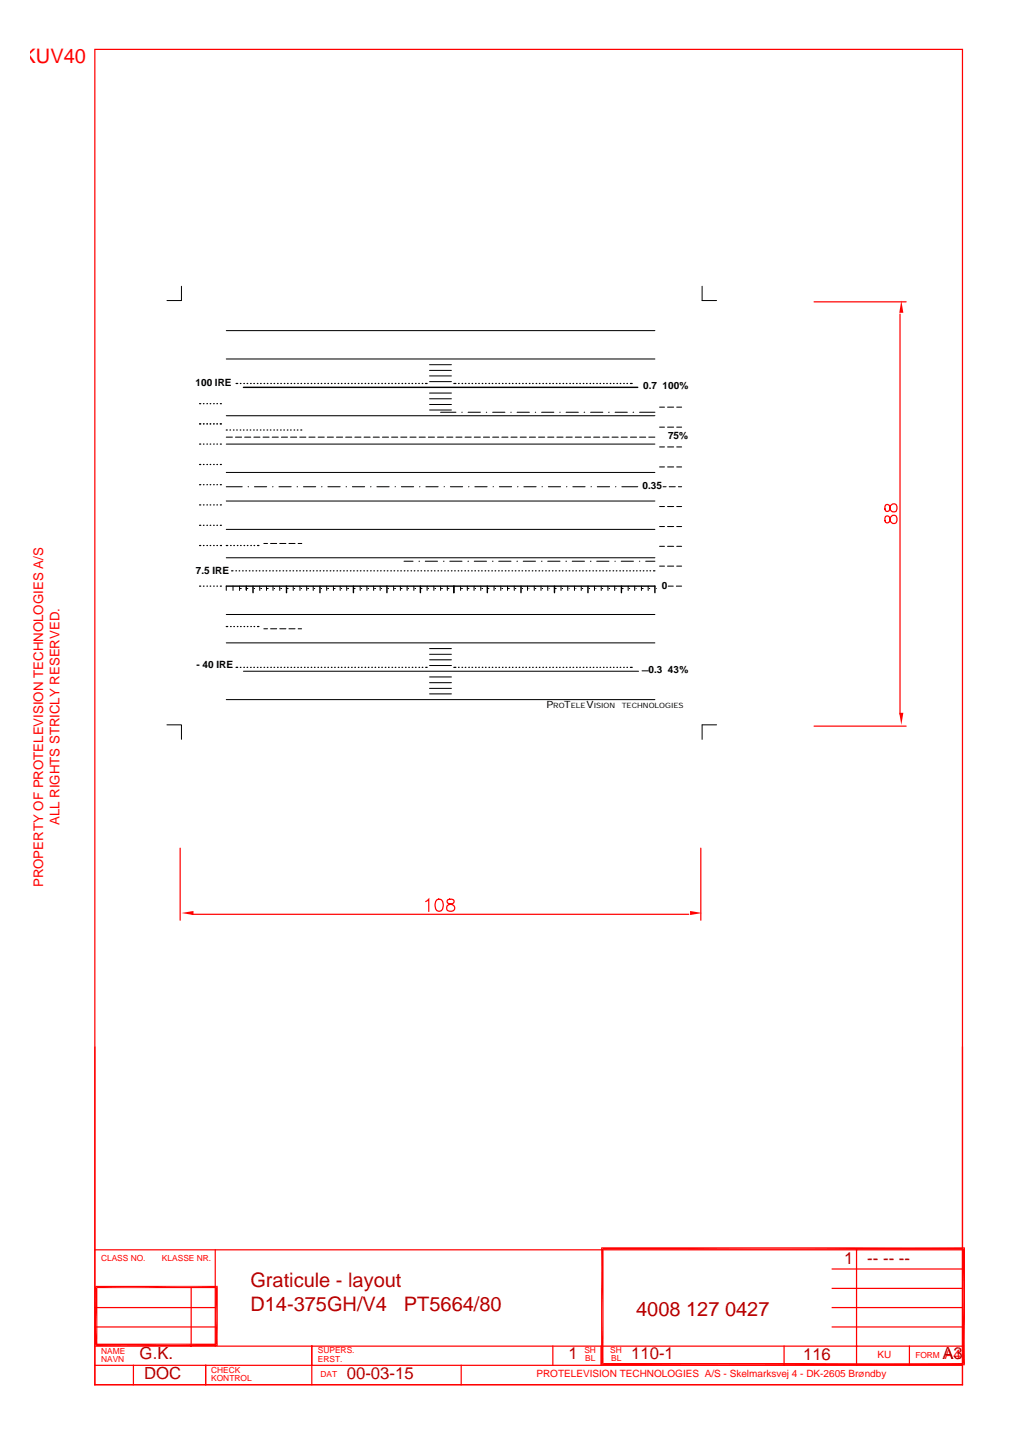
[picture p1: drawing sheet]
<svg xmlns="http://www.w3.org/2000/svg" width="210mm" height="297mm" viewBox="0 0 210 297" stroke-linecap="round" stroke-linejoin="round" font-family="sans-serif">
<g fill="none" stroke="#000" stroke-width=".25">
<path d="M49 79.5h.3M49.9 79.5h.1M50.6 79.5h.1M51.3 79.5h.1M52 79.5h.1M52.6 79.5h.2M53.4 79.5h.1M54 79.5h.2M54.8 79.5h.1M55.4 79.5h.2M56.2 79.5h.1M56.8 79.5h.2"/>
<path d="M57.6 79.5h.1M58.2 79.5h.2M59 79.5h.1M59.6 79.5h.2M60.4 79.5h.1M61 79.5h.2M61.8 79.5h.1M62.4 79.5h.2M63.1 79.5h.2M63.8 79.5h.2M64.5 79.5h.2M65.2 79.5h.1"/>
<path d="M65.9 79.5h.2M66.6 79.5h.1M67.3 79.5h.2M68 79.5h.1M68.7 79.5h.2M69.4 79.5h.1M70.1 79.5h.2M70.8 79.5h.1M71.5 79.5h.2M72.2 79.5h.1M72.9 79.5h.2M73.6 79.5h.1"/>
<path d="M74.3 79.5h.2M75 79.5h.1M75.7 79.5h.1M76.4 79.5h.1M77.1 79.5h.1M77.8 79.5h.1M78.5 79.5h.1M79.2 79.5h.1M79.9 79.5h.1M80.6 79.5h.1M81.3 79.5h.1M82 79.5h.1"/>
<path d="M82.7 79.5h.1M83.4 79.5h.1M84.1 79.5h.1M84.8 79.5h.1M85.5 79.5h.1M86.2 79.5h.1M86.9 79.5h.1M87.6 79.5h.1M88.3 79.5h.3M94.1 79.5h.5M95.1 79.5h.1M95.8 79.5h.2"/>
<path d="M96.5 79.5h.1M97.2 79.5h.2M97.9 79.5h.1M98.6 79.5h.1M99.3 79.5h.1M100 79.5h.1M100.7 79.5h.1M101.4 79.5h.1M102.1 79.5h.1M102.8 79.5h.1M103.5 79.5h.1M104.2 79.5h.1"/>
<path d="M104.9 79.5h.1M105.6 79.5h.1M106.3 79.5h.1M107 79.5h.1M107.7 79.5h.1M108.4 79.5h.1M109.1 79.5h.1M109.8 79.5h.1M110.5 79.5h.1M111.2 79.5h.1M111.9 79.5h.1M112.6 79.5h.1"/>
<path d="M113.3 79.5h.1M114 79.5h.1M114.7 79.5h.1M115.4 79.5h.1M116.1 79.5h.1M116.8 79.5h.1M117.5 79.5h.1M118.2 79.5h.1M118.9 79.5h.1M119.6 79.5h.1M120.3 79.5h.1M121 79.5h.1"/>
<path d="M121.7 79.5h.1M122.4 79.5h.1M123 79.5h.2M123.8 79.5h.1M124.4 79.5h.2M125.2 79.5h.1M125.8 79.5h.2M126.6 79.5h.1M127.2 79.5h.2M128 79.5h.1M128.6 79.5h.2M129.4 79.5h.1"/>
<path d="M130 79.5h.2M130.8 79.5h.3M41.4 92.1h.2M41.4 96.4h.2M41.4 87.9h.2M41.4 83.7h.2M42.2 92.1h.1M42.2 96.4h.1M42.2 87.9h.1M42.2 83.7h.1M42.9 92.1h.1M42.9 96.4h.1"/>
<path d="M42.9 87.9h.1M42.9 83.7h.1M43.6 92.1h.1M43.6 96.4h.1M43.6 87.9h.1M43.6 83.7h.1M44.3 92.1h.1M44.3 96.4h.1M44.3 87.9h.1M44.3 83.7h.1M45 92.1h.1M45 96.4h.1"/>
<path d="M45 87.9h.1M45 83.7h.1M45.7 92.1h.2M45.7 96.4h.2M45.7 87.9h.2M45.7 83.7h.2M46.9 89.2h.2M47.7 89.2h.1M48.4 89.2h.1M49.1 89.2h.1M49.8 89.2h.1M50.5 89.2h.1"/>
<path d="M51.2 89.2h.1M51.9 89.2h.1M52.6 89.2h.1M53.3 89.2h.1M54 89.2h.1M54.7 89.2h.1M55.4 89.2h.1M56.1 89.2h.1M56.8 89.2h.1M57.5 89.2h.1M58.2 89.2h.1M58.9 89.2h.1"/>
<path d="M59.6 89.2h.1M60.3 89.2h.1M61 89.2h.1M61.7 89.2h.1M62.4 89.2h.2M41.4 113.2h.2M41.4 109h.2M41.4 104.7h.2M41.4 100.5h.2M42.2 113.2h.1M42.2 109h.1M42.2 104.7h.1"/>
<path d="M42.2 100.5h.1M42.9 113.2h.1M42.9 109h.1M42.9 104.7h.1M42.9 100.5h.1M43.6 113.2h.1M43.6 109h.1M43.6 104.7h.1M43.6 100.5h.1M44.3 113.2h.1M44.3 109h.1M44.3 104.7h.1"/>
<path d="M44.3 100.5h.1M45 113.2h.1M45 109h.1M45 104.7h.1M45 100.5h.1M45.7 113.2h.2M45.7 109h.2M45.7 104.7h.2M45.7 100.5h.2M46.9 113.2h.3M47.8 113.2h.1M48 118.4h.3"/>
<path d="M48.5 113.2h.1M48.9 118.4h.2M49.2 113.2h.1M49.6 118.4h.1M49.9 113.2h.1M50.3 118.4h.1M50.6 113.2h.1M51 118.4h.1M51.3 113.2h.1M51.7 118.4h.1M52 113.2h.1M52.4 118.4h.1"/>
<path d="M52.7 113.2h.1M53.1 118.4h.1M53.4 113.2h.3M53.8 118.4h.1M54.5 118.4h.1M55.2 118.4h.1M55.9 118.4h.1M56.6 118.4h.1M57.3 118.4h.1M58 118.4h.1M58.7 118.4h.1M59.4 118.4h.1"/>
<path d="M60.1 118.4h.1M60.8 118.4h.1M61.5 118.4h.1M62.2 118.4h.1M62.9 118.4h.1M63.6 118.4h.1M64.3 118.4h.1M65 118.4h.1M65.7 118.4h.1M66.4 118.4h.1M67.1 118.4h.1M67.8 118.4h.1"/>
<path d="M68.5 118.4h.1M69.2 118.4h.1M69.9 118.4h.1M70.6 118.4h.1M71.3 118.4h.1M72 118.4h.1M72.7 118.4h.1M73.3 118.4h.2M74.1 118.4h.1M74.7 118.4h.2M75.5 118.4h.1M76.1 118.4h.2"/>
<path d="M76.9 118.4h.1M77.5 118.4h.2M78.3 118.4h.1M78.9 118.4h.2M79.7 118.4h.1M80.3 118.4h.2M81.1 118.4h.1M81.7 118.4h.2M82.5 118.4h.1M83.1 118.4h.2M83.8 118.4h.2M84.5 118.4h.2"/>
<path d="M85.2 118.4h.2M85.9 118.4h.1M86.6 118.4h.2M87.3 118.4h.1M88 118.4h.2M88.7 118.4h.1M89.4 118.4h.2M90.1 118.4h.1M90.8 118.4h.2M91.5 118.4h.1M92.2 118.4h.2M92.9 118.4h.1"/>
<path d="M93.6 118.4h.2M94.3 118.4h.1M95 118.4h.2M95.7 118.4h.1M96.4 118.4h.1M97.1 118.4h.1M97.8 118.4h.1M98.5 118.4h.1M99.2 118.4h.1M99.9 118.4h.1M100.6 118.4h.1M101.3 118.4h.1"/>
<path d="M102 118.4h.1M102.7 118.4h.1M103.4 118.4h.1M104.1 118.4h.1M104.8 118.4h.1M105.5 118.4h.1M106.2 118.4h.1M106.9 118.4h.1M107.6 118.4h.1M108.3 118.4h.1M109 118.4h.1M109.7 118.4h.1"/>
<path d="M110.4 118.4h.1M111.1 118.4h.1M111.8 118.4h.1M112.5 118.4h.1M113.2 118.4h.1M113.9 118.4h.1M114.6 118.4h.1M115.3 118.4h.1M116 118.4h.1M116.7 118.4h.1M117.4 118.4h.1M118.1 118.4h.1"/>
<path d="M118.8 118.4h.1M119.5 118.4h.1M120.2 118.4h.1M120.8 118.4h.2M121.6 118.4h.1M122.2 118.4h.2M123 118.4h.1M123.6 118.4h.2M124.4 118.4h.1M125 118.4h.2M125.8 118.4h.1M126.4 118.4h.2"/>
<path d="M127.2 118.4h.1M127.8 118.4h.2M128.6 118.4h.1M129.2 118.4h.2M129.9 118.4h.2M130.6 118.4h.2M131.3 118.4h.2M132 118.4h.2M132.7 118.4h.2M133.4 118.4h.1M134.1 118.4h.2M134.8 118.4h.1"/>
<path d="M135.5 118.4h.3M41.4 121.6h.2M42.2 121.6h.1M42.9 121.6h.1M43.6 121.6h.1M44.3 121.6h.1M45 121.6h.1M45.7 121.6h.2M46.9 130h.3M47.8 130h.1M48.5 130h.1M49 138.4h.3"/>
<path d="M49.2 130h.1M49.9 138.4h.1M49.9 130h.1M50.6 138.4h.1M50.6 130h.1M51.3 138.4h.1M51.3 130h.1M52 138.4h.1M52 130h.1M52.6 138.4h.2M52.7 130h.1M53.4 138.4h.1"/>
<path d="M53.4 130h.3M54 138.4h.2M54.8 138.4h.1M55.4 138.4h.2M56.2 138.4h.1M56.8 138.4h.2M57.6 138.4h.1M58.2 138.4h.2M59 138.4h.1M59.6 138.4h.2M60.4 138.4h.1M61 138.4h.2"/>
<path d="M61.8 138.4h.1M62.4 138.4h.2M63.1 138.4h.2M63.8 138.4h.2M64.5 138.4h.2M65.2 138.4h.1M65.9 138.4h.2M66.6 138.4h.1M67.3 138.4h.2M68 138.4h.1M68.7 138.4h.2M69.4 138.4h.1"/>
<path d="M70.1 138.4h.2M70.8 138.4h.1M71.5 138.4h.2M72.2 138.4h.1M72.9 138.4h.2M73.6 138.4h.1M74.3 138.4h.2M75 138.4h.1M75.7 138.4h.1M76.4 138.4h.1M77.1 138.4h.1M77.8 138.4h.1"/>
<path d="M78.5 138.4h.1M79.2 138.4h.1M79.9 138.4h.1M80.6 138.4h.1M81.3 138.4h.1M82 138.4h.1M82.7 138.4h.1M83.4 138.4h.1M84.1 138.4h.1M84.8 138.4h.1M85.5 138.4h.1M86.2 138.4h.1"/>
<path d="M86.9 138.4h.1M87.6 138.4h.1M88.3 138.4h.3M94.1 138.4h.5M95.1 138.4h.1M95.8 138.4h.2M96.5 138.4h.1M97.2 138.4h.2M97.9 138.4h.1M98.6 138.4h.1M99.3 138.4h.1M100 138.4h.1"/>
<path d="M100.7 138.4h.1M101.4 138.4h.1M102.1 138.4h.1M102.8 138.4h.1M103.5 138.4h.1M104.2 138.4h.1M104.9 138.4h.1M105.6 138.4h.1M106.3 138.4h.1M107 138.4h.1M107.7 138.4h.1M108.4 138.4h.1"/>
<path d="M109.1 138.4h.1M109.8 138.4h.1M110.5 138.4h.1M111.2 138.4h.1M111.9 138.4h.1M112.6 138.4h.1M113.3 138.4h.1M114 138.4h.1M114.7 138.4h.1M115.4 138.4h.1M116.1 138.4h.1M116.8 138.4h.1"/>
<path d="M117.5 138.4h.1M118.2 138.4h.1M118.9 138.4h.1M119.6 138.4h.1M120.3 138.4h.1M121 138.4h.1M121.7 138.4h.1M122.4 138.4h.1M123 138.4h.2M123.8 138.4h.1M124.4 138.4h.2M125.2 138.4h.1"/>
<path d="M125.8 138.4h.2M126.6 138.4h.1M127.2 138.4h.2M128 138.4h.1M128.6 138.4h.2M129.4 138.4h.1M130 138.4h.2M130.8 138.4h.3"/>
</g>
<g fill="none" stroke="#000" stroke-width=".21">
<path d="M37.6 59.4v2.9h-3M145.6 59.4v2.9h3M46.9 68.6h88.9M46.9 74.5h88.9M89.1 75.6h4.5M89.1 76.8h4.5M89.1 78h4.5M89.1 79.2h4.5M41.4 87.9h.2M42.2 87.9h.1M42.9 87.9h.1M43.6 87.9h.1"/>
<path d="M44.3 87.9h.1M45 87.9h.1M45.7 87.9h.2M46.9 86.2h88.9M46.9 90.7h1.3M46.9 92.1h88.9M46.9 98h88.9M48.8 90.7h1.3M50.7 90.7h1.3M52.6 90.7h1.3M54.6 90.7h1.2M56.5 90.7h1.2"/>
<path d="M58.4 90.7h1.2M60.3 90.7h1.2M62.2 90.7h1.2M64.1 90.7h1.2M66 90.7h1.3M67.9 90.7h1.3M69.8 90.7h1.3M71.7 90.7h1.3M73.6 90.7h1.3M75.5 90.7h1.3M77.4 90.7h1.3M79.3 90.7h1.3"/>
<path d="M81.2 90.7h1.3M83.1 90.7h1.3M85 90.7h1.3M86.9 90.7h1.3M88.8 90.7h1.3M89.1 85h4.5M89.1 83.9h4.5M89.1 82.7h4.5M89.1 81.5h4.5M90.7 90.7h1.3M91.4 85.5h3.2M92.7 90.7h1.2"/>
<path d="M94.6 90.7h1.2M95.8 85.5h.1M96.5 90.7h1.2M97.1 85.5h2.5M98.4 90.7h1.2M100.3 90.7h1.2M100.9 85.5h.1M102.2 85.5h2.5M102.2 90.7h1.2M104.1 90.7h1.3M105.9 85.5h.1M106 90.7h1.3"/>
<path d="M107.3 85.5h2.5M107.9 90.7h1.3M109.8 90.7h1.3M111 85.5h.1M111.7 90.7h1.3M112.3 85.5h2.6M113.6 90.7h1.3M115.5 90.7h1.3M116.1 85.5h.1M117.4 85.5h2.6M117.4 90.7h1.3M119.3 90.7h1.3"/>
<path d="M121.1 85.5h.2M121.2 90.7h1.3M122.5 85.5h2.5M123.1 90.7h1.3M125 90.7h1.3M126.2 85.5h.2M126.9 90.7h1.3M127.6 85.5h2.5M128.8 90.7h1.3M130.8 90.7h1.2M131.3 85.5h.1M132.7 85.5h3.1"/>
<path d="M132.7 90.7h1.2M134.6 90.7h1.2M136.8 96.9h1M136.8 88.6h1M136.8 92.7h1M136.8 84.5h1M138.5 96.9h1.2M138.5 88.6h1.2M138.5 92.7h1.2M138.5 84.5h1.2M140.4 96.9h1M140.4 88.6h1"/>
<path d="M140.4 92.7h1M140.4 84.5h1M46.9 115.7h88.9M46.9 109.8h88.9M46.9 101h3.3M46.9 103.9h88.9M51.5 101h.1M52.8 101h2.5M54.7 112.7h.8M56.1 112.7h1.3M56.5 101h.1M57.9 101h2.5"/>
<path d="M58 112.7h1.3M59.9 112.7h1.3M61.6 101h.1M61.8 112.7h.8M62.9 101h2.6M66.7 101h.1M68 101h2.6M71.8 101h.1M73.1 101h2.5M76.9 101h.1M78.2 101h2.5M81.9 101h.1"/>
<path d="M83.3 101h2.5M83.8 116.4h1.9M86.9 116.4h.1M87 101h.1M88.2 116.4h2.5M88.3 101h2.6M92 116.4h.1M92.1 101h.1M93.3 116.4h2.5M93.4 101h2.6M97.1 116.4h.1M97.2 101h.1"/>
<path d="M98.4 116.4h2.5M98.5 101h2.5M102.1 116.4h.2M102.3 101h.1M103.4 116.4h2.6M103.6 101h2.5M107.2 116.4h.1M107.3 101h.1M108.5 116.4h2.6M108.7 101h2.5M112.3 116.4h.1M112.4 101h.1"/>
<path d="M113.6 116.4h2.5M113.7 101h2.6M117.4 116.4h.1M117.5 101h.1M118.7 116.4h2.5M118.8 101h2.6M122.5 116.4h.1M122.6 101h.1M123.8 116.4h2.5M123.9 101h2.5M127.5 116.4h.1M127.7 101h.1"/>
<path d="M128.8 116.4h2.6M129 101h3.3M132.6 116.4h.1M133.9 116.4h1.9M136.8 117.4h1M136.8 113.3h1M136.8 109.2h1M136.8 105.1h1M137.5 101h.7M138.5 117.4h1.2M138.5 113.3h1.2M138.5 109.2h1.2"/>
<path d="M138.5 105.1h1.2M138.8 101h1.3M140.4 117.4h1M140.4 113.3h1M140.4 109.2h1M140.4 105.1h1M140.7 101h.7M46.9 133.3h88.9M46.9 127.5h88.9M46.9 121.6v.9M48.3 121.6v.9M49.7 121.6v.9"/>
<path d="M50 122.1h.1M50.5 139.2h81.9M51.1 122.3v-.7v.9M51.4 122.1h.1M52.7 122.1h.1M53.9 121.6v.9M54.1 122.1h.1M54.7 130.4h.8M55.3 121.6v.9M55.5 122.1h.1M56.1 130.4h1.3M56.6 121.6v.9"/>
<path d="M56.9 122.1h.1M58 130.4h1.3M58 121.6v.9M58.3 122.1h.1M59.7 122.1h.1M59.9 130.4h1.3M60.8 121.6v.9M61.1 122.1h.1M61.8 130.4h.8M62.2 121.6v.9M62.5 122.1h.1M63.6 121.6v.9"/>
<path d="M63.9 122.1h.1M65 121.6v.9M65.2 122.1h.1M66.6 122.1h.1M67.8 121.6v.9M68 122.1h.1M69.2 121.6v.9M69.4 122.1h.1M70.6 121.6v.9M70.8 122.1h.1M71.9 121.6v.9M72.2 122.1h.1"/>
<path d="M73.6 122.1h.1M74.7 121.6v.9M75 122.1h.1M76.1 121.6v.9M76.4 122.1h.1M77.5 121.6v.9M77.8 122.1h.1M78.9 121.6v.9M79.1 122.1h.1M80.5 122.1h.1M81.6 121.6v.9M81.9 122.1h.1"/>
<path d="M83 121.6v.9M83.3 122.1h.1M84.4 121.6v.9M84.7 122.1h.1M85.8 121.6v.9M86.1 122.1h.1M87.5 122.1h.1M88.6 121.6v.9M88.9 122.1h.1M89.1 138h4.5M89.1 136.9h4.5M89.1 135.7h4.5"/>
<path d="M89.1 134.5h4.5M90 121.6v.9M90.3 122.1h.1M91.4 121.6v.9M91.7 122.1h.1M92.8 121.6v.9M93 122.1h.1M95.5 121.6v.9M95.8 122.1h.1M96.9 121.6v.9M97.2 122.1h.1M98.3 121.6v.9"/>
<path d="M98.6 122.1h.1M99.7 121.6v.9M100 122.1h.1M101.3 122.1h.1M102.5 121.6v.9M102.7 122.1h.1M103.9 121.6v.9M104.1 122.1h.1M105.3 121.6v.9M105.5 122.1h.1M106.7 121.6v.9M106.9 122.1h.1"/>
<path d="M108.3 122.1h.1M109.4 121.6v.9M109.7 122.1h.1M110.8 121.6v.9M111.1 122.1h.1M112.2 121.6v.9M112.5 122.1h.1M113.6 121.6v.9M113.9 122.1h.1M115.3 122.1h.1M116.4 121.6v.9M116.6 122.1h.1"/>
<path d="M117.8 121.6v.9M118 122.1h.1M119.2 121.6v.9M119.4 122.1h.1M120.6 121.6v.9M120.8 122.1h.1M122.2 122.1h.1M123.3 121.6v.9M123.6 122.1h.1M124.7 121.6v.9M125 122.1h.1M126.1 121.6v.9"/>
<path d="M126.4 122.1h.1M127.5 121.6v.9M127.8 122.1h.1M129.2 122.1h.1M130.3 121.6v.9M130.6 122.1h.1M131.6 121.6v.9M131.9 122.1h.1M133 121.6v.9M133.2 139.1h1.3M133.3 122.1h.1M134.4 121.6v.9"/>
<path d="M134.7 122.1h.1M136.1 122.1h.1M138.6 121.6h1M140.3 121.6h1.1M34.6 150.4h3v3M46.9 145.1h88.9M89.1 140.4h4.5M89.1 141.6h4.5M89.1 142.8h4.5M89.1 143.9h4.5M148.6 150.4h-3v3"/>
</g>
<g fill="none" stroke="#000" stroke-width=".3">
<path d="M50.5 80.3h81.8M46.9 121.6h88.9v1.3M52.5 121.6v1.3M59.4 121.6v1.3M66.4 121.6v1.3M73.3 121.6v1.3M80.2 121.6v1.3M87.2 121.6v1.3M94.1 121.6v1.3M101.1 121.6v1.3M108.1 121.6v1.3M115 121.6v1.3"/>
<path d="M121.9 121.6v1.3M128.9 121.6v1.3"/>
</g>
<path d="M37.4 175.9v15M145.4 175.9v15M39.9 189.7h103" fill="none" stroke="#f00" stroke-width=".25"/>
<g fill="#f00">
<path d="M37.6 189.4l2.5-.4v.8z"/>
<path d="M143.1 189l2.5 .4-2.5 .4z"/>
</g>
<path d="M168.9 62.6h19M186.7 65.2v82.9M168.9 150.6h19M88.3 187l.6-.5v2.5M90.6 186.6a.8 .8 0 0 1 1.2 .4 1.97 1.97 0 0 1-.2 1.9 .8 .8 0 0 1-1.2-.3 1.94 1.94 0 0 1 .2-2zM92.9 186.6l-.2 .5 .4 .4a1.08 1.08 0 0 1 1.2 1.1 .86 .86 0 0 1-1 .4 .86 .86 0 0 1-.6-.8 1.14 1.14 0 0 1 1.1-.7 .48 .48 0 0 0 .3-.9l-.4-.1z" fill="none" stroke="#f00" stroke-width=".25"/>
<g fill="#f00">
<path d="M186.5 147.9h.9l-.5 2.5z"/>
<path d="M186.9 62.3l.5 2.6h-.9z"/>
</g>
<path d="M183.7 107.1a.9 .9 0 0 0 .2 1.4h.2a1.32 1.32 0 0 0 .6-1.2 .68 .68 0 0 1 .8-.4 .68 .68 0 0 1 .5 .6v.5l-.2 .5a.93 .93 0 0 1-1-.2 .93 .93 0 0 1-.3-.9 .52 .52 0 0 0-.8-.3zM183.7 104.8a.93 .93 0 0 0 .2 1.3l.5-.1 .1-.3a.87 .87 0 0 1 .4-1 .87 .87 0 0 1 1 .1 .98 .98 0 0 1-.3 1.4 .93 .93 0 0 1-1.1-1.2 .52 .52 0 0 0-.8-.2z" fill="none" stroke="#f00" stroke-width=".25"/>
<g fill="#f00">
<path d="M199.6 259.2l.6 24-.6-.5z"/>
<path d="M199.6 259.2l.6-.5v24.5z"/>
<path d="M125.2 259.2l75-.5-.6 .5z"/>
<path d="M124.7 258.7h75.5l-75 .5z"/>
<path d="M124.7 258.7l.5 .5v23.5z"/>
<path d="M124.7 258.7l.5 24-.5 .5z"/>
<path d="M124.7 283.2l.5-.5h74.4z"/>
<path d="M124.7 283.2l74.9-.5 .6 .5z"/>
</g>
<g fill="none" stroke="#f00" stroke-width=".25">
<path d="M64.7 279.2v8M114.7 279.2v4M124.7 279.2v4M162.6 279.2v4M172.6 275.3h27M172.6 271.2h27M172.6 267.3h27M172.6 263.2h27M188.6 279.2v4M19.7 283.2h179.9M27.7 283.2v4M42.7 283.2v4"/>
<path d="M95.7 283.2v4"/>
</g>
<g fill="#f00">
<path d="M19.9 278.7h24.8l-24.8 .5z"/>
<path d="M19.9 279.2l24.8-.5 .5 .5z"/>
<path d="M44.7 267.2l.5 12-.5-.5z"/>
<path d="M44.7 267.2l.5-.5v12.5z"/>
<path d="M20.2 267.2l25-.5-.5 .5z"/>
<path d="M19.7 266.7h25.5l-25 .5z"/>
<path d="M19.7 266.7l.5 .5v11.8z"/>
<path d="M19.7 266.7l.5 12.3h-.5z"/>
</g>
<path d="M19.7 10.2h179.9v277h-179.9zM19.7 217.2v70h179.9v-70M19.7 259.2h179.9M44.6 259.2v20M177.7 259.2v24M19.7 275.3h24.9M19.7 271.2h24.9M19.7 279.2h179.9M39.7 267.3v11.9M64.7 279.2v4M42.7 283.2v4" fill="none" stroke="#f00" stroke-width=".25"/>
<text font-size="4.1" fill="#f00" x="4.7" y="13.1">KUV40</text>
<g font-size="4.1" fill="#b80000">
<text x="51.9" y="266.9">Graticule - layout</text>
<text x="51.9" y="271.9">D14-375GH/V4</text>
<text x="83.8" y="271.9">PT5664/80</text>
<text x="132" y="273">4008 127 0427</text>
</g>
<g font-size="3.5" fill="#b80000">
<text x="175.1" y="262.1">1</text>
<text x="179.9" y="262.1">-- -- --</text>
<text x="29" y="281.9">G.K.</text>
<text x="117.9" y="281.9">1</text>
<text x="130.9" y="281.9">110-1</text>
<text x="195.5" y="281.9">A3</text>
<text x="29.9" y="285.9">DOC</text>
<text x="71.9" y="285.9">00-03-15</text>
<text x="166.6" y="282.1">116</text>
</g>
<g font-size="2.8" fill="#f00">
<text x="12.4" y="171.2" transform="rotate(-90 12.4 171.2)">ALL RIGHTS STRICLY RESERVED.</text>
<text x="8.9" y="184.1" transform="rotate(-90 8.9 184.1)">PROPERTY OF PROTELEVISION TECHNOLOGIES A/S</text>
<text x="195.9" y="281.9">A4</text>
</g>
<g font-size="2.1">
<text x="40.6" y="80">100 IRE</text>
<text x="133.4" y="80.8">0.7 100%</text>
<text x="138.6" y="91.1">75%</text>
<text x="133.3" y="101.4">0.35</text>
<text x="40.6" y="119">7.5 IRE</text>
<text x="137.2" y="122.1">0</text>
<text x="40.8" y="138.5">- 40 IRE</text>
<text x="134.5" y="139.6">0.3 43%</text>
<text x="113.4" y="146.8">P</text>
<text x="117" y="146.8">T</text>
<text x="121.6" y="146.8">V</text>
</g>
<g font-size="2.1" fill="#f00">
<text x="182" y="281.7">KU</text>
<text x="111.3" y="285.7">PROTELEVISION TECHNOLOGIES A/S - Skelmarksvej 4 - DK-2605 Brøndby</text>
</g>
<g font-size="1.7" fill="#f00">
<text x="21" y="261.6">CLASS NO.</text>
<text x="33.6" y="261.6">KLASSE NR.</text>
<text x="21" y="280.8">NAME</text>
<text x="66" y="280.7">SUPERS.</text>
<text x="121.2" y="280.7">SH</text>
<text x="126.6" y="280.7">SH</text>
<text x="189.9" y="281.6">FORM</text>
<text x="21" y="282.5">NAVN</text>
<text x="43.8" y="286.5">KONTROL</text>
<text x="43.8" y="284.7">CHECK</text>
<text x="66" y="282.5">ERST.</text>
<text x="66.5" y="285.6">DAT</text>
<text x="121.4" y="282.4">BL</text>
<text x="126.7" y="282.4">BL</text>
</g>
<g font-size="1.5">
<text x="114.8" y="146.8">RO</text>
<text x="118.4" y="146.8">ELE</text>
<text x="123.1" y="146.8">ISION</text>
<text x="128.9" y="146.8">TECHNOLOGIES</text>
</g>
</svg>
